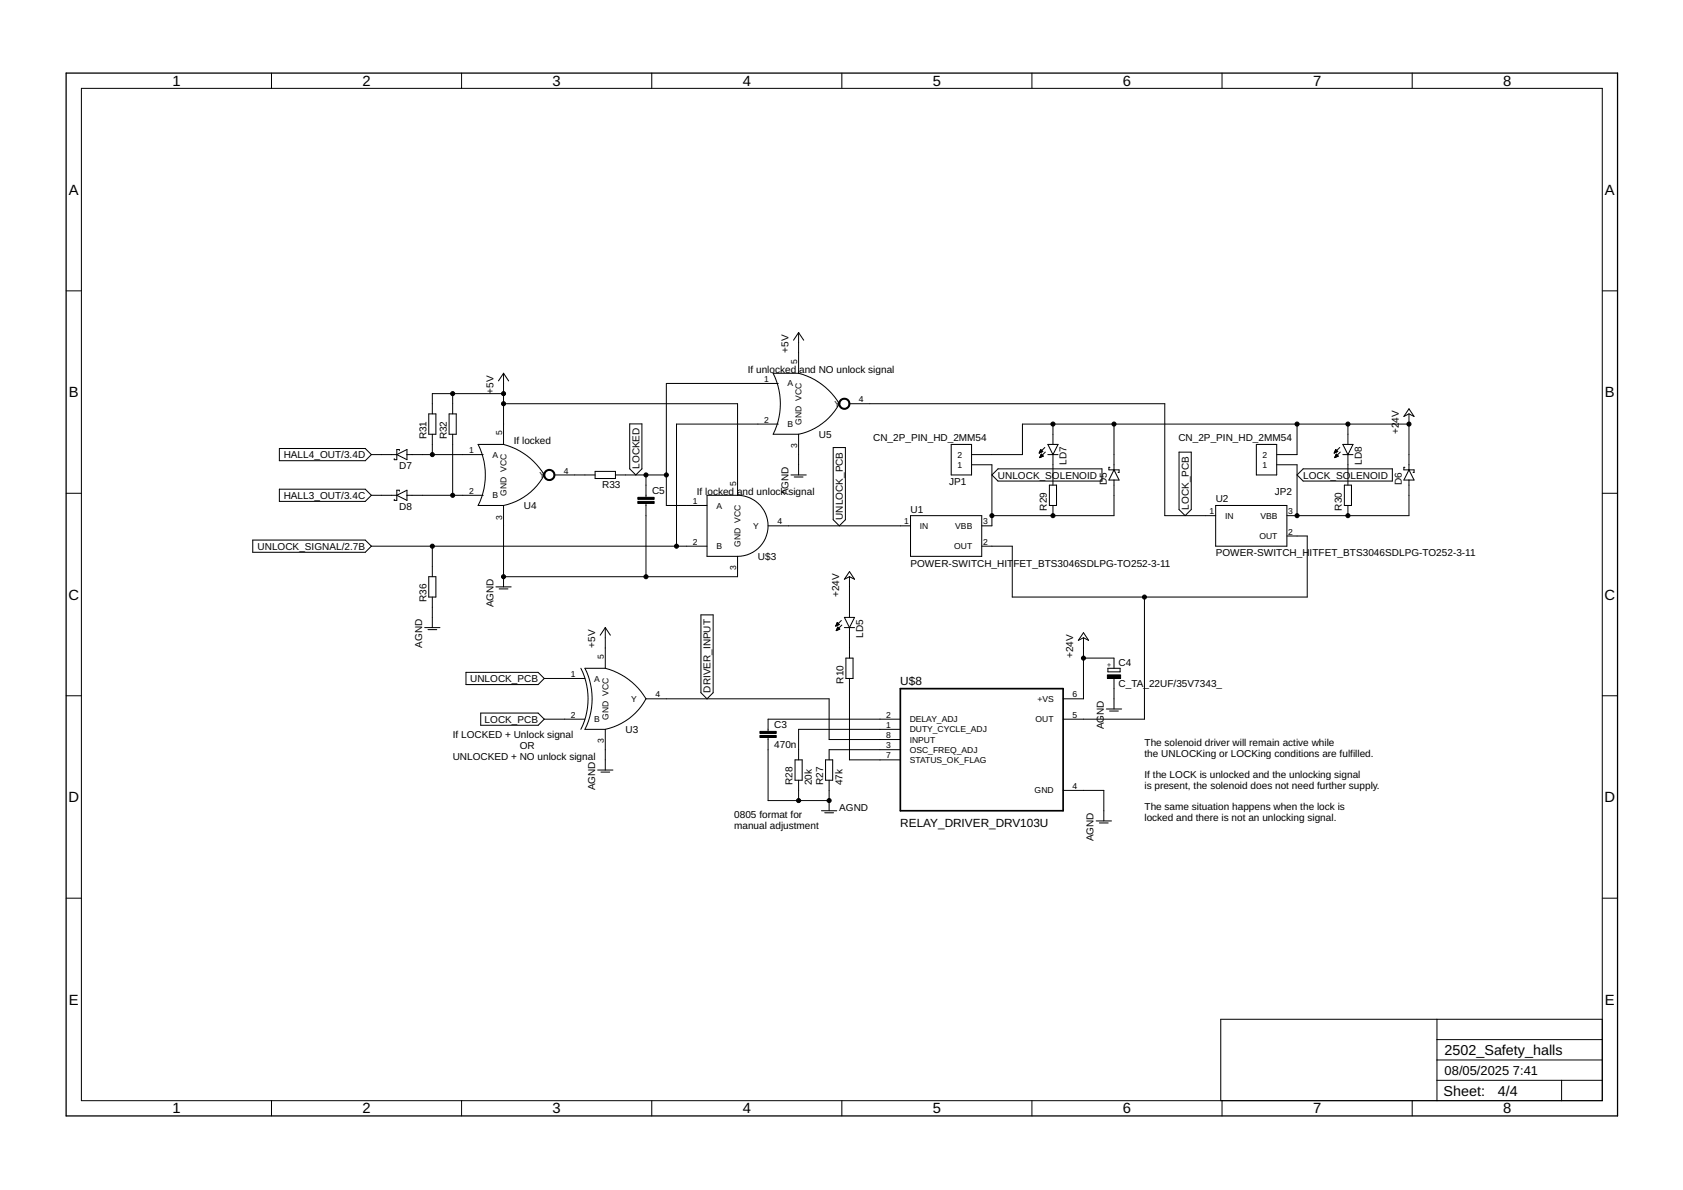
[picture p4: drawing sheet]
<svg xmlns="http://www.w3.org/2000/svg" width="420mm" height="297mm" viewBox="0 0 420 297" stroke-linecap="round" stroke-linejoin="round" font-family="sans-serif">
<g fill="none" stroke="#000" stroke-width=".25">
<path d="M67.8 18.2v3.9M115.2 18.2v3.9M162.7 18.2v3.9M210.2 18.2v3.9M257.6 18.2v3.9M305.1 18.2v3.9M352.6 18.2v3.9M20.3 22.1h379.7v252.6h-379.7zM16.5 72.6h3.8M400 72.6h3.8M113 98.3v5M125.7 93.2v17.7"/>
<path d="M125.7 98.3h-17.8v5M125.7 93.2l1.3 1.9M125.7 93.2l-1.3 1.9M194.3 95.7h-28v30.5h10.2M199.4 93.2h-6.4a17 17 0 0 1 0 15.2h6.4M199.4 93.2a16.7 16.7 0 0 1 10.1 7.6 15.2 15.2 0 0 1-10.1 7.6M199.4 83v10.2M199.4 83l1.2 1.9M199.4 83l-1.3 1.9M69.7 112h21.5l1.5 1.5-1.5 1.5h-21.5zM92.7 113.5h6.4M99.1 113.5l2.5-1.3v2.5z"/>
<path d="M99.7 112.5v-.3h-.6v2.5h-.7v-.2M101.6 113.5h19M107 103.3h1.8v5.1h-1.8zM107.9 108.4v5.1M112.1 103.3h1.8v5.1h-1.8zM113 108.4v15.2M125.7 110.9h-6.3a17 17 0 0 1 0 15.3h6.3M125.7 110.9a16.7 16.7 0 0 1 10.2 7.7 15 15 0 0 1-10.2 7.6M125.7 100.8h58.4v22.8M138.4 118.6h10.2M148.6 117.7h5v1.7h-5zM153.6 118.6h12.7"/>
<path d="M157.2 105.8h3.1v11.2l-1.6 1.6-1.5-1.6zM161.3 118.6v5.5M194.3 105.9h-25.4v30.4M197.5 118.6h3.8M198.3 119.1h2.2M199.4 108.4v10.2M208 111.7h3.1v18l-1.6 1.6-1.5-1.6zM212.1 100.8h78.7v27.9h12.7M237.5 110.9h5v7.7h-5zM242.5 116h5.1v15.3h-2.5M247.6 118.6l1.6-1.6h25.9v3.1h-25.9zM259.5 113.1h.1"/>
<path d="M259.5 112.9h.3M259.5 112.8h.6M259.6 112.7h.7M259.6 114.1h.2M259.7 112.6h.5M259.7 114h.4M259.7 112.5h.4M259.7 113.9h.7M259.8 112.3h.1M259.8 113.8h.6M259.8 112.2l.5 .5-.9 .4zM259.8 113.7h.4"/>
<path d="M259.9 113.5h.2M259.9 113.4h.1M259.9 113.3l.6 .6-.9 .3zM260.8 111.7l-1.4 1.4M261 112.8l-1.4 1.4M261.6 110.9h2.5l-1.2 2.6zM261.6 113.5h2.5M262.9 105.9v5M262.9 113.5v7.6M277.1 116.6h-.3v.7h2.6v.6h-.3M278.1 119.8v8.9h-30.5M278.1 117.3l1.3 2.5h-2.6z"/>
<path d="M278.1 105.9v11.4M294.3 112.9h3.1v14.3l-1.5 1.5-1.6-1.5zM313.6 110.9h5.1v7.7h-5.1zM318.7 116h5.1v12.7M323.8 105.9v7.6h-5.1M325.3 117h22.3v3.1h-22.3l-1.5-1.5zM333.1 113.1h.1M333.2 112.9h.3M333.2 112.8h.6M333.2 112.7h.7M333.2 114.1h.3M333.3 112.6h.5"/>
<path d="M333.3 114h.4M333.4 112.5h.3M333.4 113.9h.6M333.4 112.3h.2M333.4 113.8h.6M333.5 113.7h.4M333.5 113.5h.3M333.6 113.4h.1M333.6 113.3l.5 .6-.9 .3zM334 112.7l-.5-.5-.4 .9M334 112.7l-.9 .4M334.5 111.7l-1.4 1.4"/>
<path d="M334.6 112.8l-1.4 1.4M335.2 110.9h2.6l-1.3 2.6zM335.2 113.5h2.6M336.5 105.9v5M336.5 113.5v7.6M350.7 116.6h-.2v.7h2.5v.6h-.2M351.7 105.9h-96.5v7.6h-12.7M351.7 119.8v8.9h-30.4M351.7 117.3l1.3 2.5h-2.5zM351.7 103.3v14M351.7 102l1.3 1.9-1.3-.6-1.2 .6zM16.5 123.1h3.8"/>
<path d="M63.1 134.8h28.1l1.5 1.5-1.5 1.6h-28.1zM69.7 122.1h21.5l1.5 1.5-1.5 1.6h-21.5zM92.7 136.3h83.8M92.7 123.6h6.4M99.1 123.6l2.5-1.2v2.5zM99.7 122.6v-.2h-.6v2.5h-.7v-.2M101.6 123.6h19M107.9 136.3v7.7M125.7 126.2v20.3M161.3 125.7v18.3M184.1 123.6a7.6 7.6 0 0 1 7.6 7.7 7.6 7.6 0 0 1-7.6 7.6M184.1 123.6h-7.6v15.3h7.6"/>
<path d="M184.1 138.9v5.1h-58.4M191.7 131.3h35.6M227.3 128.7h17.8v10.2h-17.8zM262 121.1h1.8v5.1h-1.8zM262.9 126.2v2.5M303.5 126.2h17.8v10.1h-17.8zM321.3 133.8h5v15.2h-73.6v-12.7h-7.6M335.6 121.1h1.8v5.1h-1.8zM336.5 126.2v2.5M400 123.1h3.8M106 156.7h3.8M106.8 157.2h2.2"/>
<path d="M107 144h1.8v5h-1.8zM107.9 149v7.7M123.8 146.5h3.8M124.6 147h2.2M151.1 156.7v10.1M151.1 156.7l1.3 1.9M151.1 156.7l-1.3 1.9M175 153.5h3v19.4l-1.5 1.5-1.5-1.5zM208.7 156.2h.1M208.7 156.1h.3M208.8 156h.5M208.8 155.9h.7"/>
<path d="M208.8 157.3h.2M208.9 155.8h.5M208.9 157.2h.4M208.9 155.6h.4M208.9 157.1h.6M209 155.5h.1M209 157h.6M209 155.4l.5 .5-.9 .4zM209 156.8h.5M209.1 156.7h.2M209.1 156.6h.1M209.1 156.5l.6 .5-.9 .4z"/>
<path d="M210 154.9l-1.4 1.4M210.2 156l-1.4 1.4M210.8 154.1h2.5l-1.2 2.6zM210.8 156.7h2.5M212.1 144v10.1M212.1 156.7v7.6M212.1 142.7l1.2 1.9-1.2-.6-1.3 .6zM270.5 159.2v15.2h-5.1M270.5 157.9l1.3 1.9-1.3-.6-1.3 .6zM285.7 149v30.5h-20.3M16.5 173.7h3.8M116.3 167.8h18l1.6 1.6-1.6 1.5h-18z"/>
<path d="M120 178h14.3l1.6 1.5-1.6 1.5h-14.3zM135.9 179.5h10.1M135.9 169.4h10.1M145 166.8a17 17 0 0 1 0 15.3M151.1 166.8h-5.1a17 17 0 0 1 0 15.3h5.1M151.1 166.8a16.7 16.7 0 0 1 10.2 7.6M161.3 174.4a15 15 0 0 1-10.2 7.7M161.3 174.4h45.7v10.2h17.8M211.2 164.3h1.8v5.1h-1.8zM212.1 169.4v20.3h12.7M224.8 179.5h-33.1v3.1M270.5 164.3h7.6v2.5"/>
<path d="M276.2 177h3.8M276.6 166.8h3v.9h-3zM277 177.5h2.2M278.1 169.4v7.6M400 173.7h3.8M149.2 192.2h3.8M150 192.7h2.2M151.1 182.1v10.1M191.7 184.1v15.7h15.3M198.5 189.7h1.8v5.1h-1.8zM199.4 194.8v5M206.1 189.7h1.8v5.1h-1.8z"/>
<path d="M207 194.8v7.6M224.8 182.1h-25.4v7.6M224.8 187.1h-17.8v2.6M265.4 197.3h10.2v7.6M205.1 202.4h3.8M205.9 202.9h2.2M273.7 204.9h3.8M274.5 205.4h2.1M16.5 224.2h3.8M400 224.2h3.8M358.7 254.4v20.3M358.7 259.5h41.3"/>
<path d="M400 254.4h-95.2v20.3M67.8 274.7v3.9M115.2 274.7v3.9M162.7 274.7v3.9M210.2 274.7v3.9M257.6 274.7v3.9M305.1 274.7v3.9M352.6 274.7v3.9M358.7 269.7h41.3M358.7 264.6h41.3M389.8 269.7v5"/>
</g>
<path d="M16.5 18.2h387.3v260.4h-387.3z" fill="none" stroke="#000" stroke-width=".32"/>
<path d="M224.8 171.9h40.6v30.5h-40.6z" fill="none" stroke="#000" stroke-width=".42"/>
<path d="M159.2 125.2h4.1v.5h-4.1zM159.2 124.1h4.1v.6h-4.1zM276.5 168.5h3.3v.9h-3.3zM189.7 183.6h4.1v.5h-4.1zM189.7 182.6h4.1v.5h-4.1z" fill="#000" stroke="#000" stroke-width=".25"/>
<g fill="#000" stroke="#000" stroke-width=".25">
<path d="M136.1 117.6a1.4 1.4 0 0 1 2.2 .2 1.4 1.4 0 0 1-.8 2.1 1.4 1.4 0 0 1-1.8-1.3h.3a1.15 1.15 0 0 1 1.6-1.1 1.15 1.15 0 0 1 .3 1.9 1.15 1.15 0 0 1-1.9-.5v-.3h-.3z" fill-rule="evenodd"/>
<path d="M209.8 99.8a1.4 1.4 0 0 1 2.2 .3 1.4 1.4 0 0 1-.8 2 1.4 1.4 0 0 1-1.8-1.3h.3a1.14 1.14 0 0 1 1.6-1.1 1.14 1.14 0 0 1 .2 1.9 1.14 1.14 0 0 1-1.8-.5v-.3h-.3z" fill-rule="evenodd"/>
<circle cx="113" cy="98.3" r=".51"/>
<circle cx="125.7" cy="98.3" r=".51"/>
<circle cx="107.9" cy="113.5" r=".51"/>
<circle cx="125.7" cy="100.8" r=".51"/>
<circle cx="161.3" cy="118.6" r=".51"/>
<circle cx="166.3" cy="118.6" r=".51"/>
<circle cx="262.9" cy="105.9" r=".51"/>
<circle cx="278.1" cy="105.9" r=".51"/>
<circle cx="323.8" cy="105.9" r=".51"/>
<circle cx="336.5" cy="105.9" r=".51"/>
<circle cx="351.7" cy="105.9" r=".51"/>
<circle cx="107.9" cy="136.3" r=".51"/>
<circle cx="113" cy="123.6" r=".51"/>
<circle cx="168.9" cy="136.3" r=".51"/>
<circle cx="247.6" cy="128.7" r=".51"/>
<circle cx="262.9" cy="128.7" r=".51"/>
<circle cx="323.8" cy="128.7" r=".51"/>
<circle cx="336.5" cy="128.7" r=".51"/>
<circle cx="125.7" cy="144" r=".51"/>
<circle cx="161.3" cy="144" r=".51"/>
<circle cx="285.7" cy="149" r=".51"/>
<circle cx="270.5" cy="164.3" r=".51"/>
<circle cx="199.4" cy="199.8" r=".51"/>
<circle cx="207" cy="199.8" r=".51"/>
</g>
<g font-size="3.7">
<text x="43" y="21.4">1</text>
<text x="90.5" y="21.4">2</text>
<text x="138" y="21.4">3</text>
<text x="185.4" y="21.4">4</text>
<text x="232.9" y="21.4">5</text>
<text x="280.3" y="21.4">6</text>
<text x="327.8" y="21.4">7</text>
<text x="375.3" y="21.4">8</text>
<text x="17.2" y="48.6">A</text>
<text x="400.7" y="48.6">A</text>
<text x="17.2" y="99.2">B</text>
<text x="400.7" y="99.2">B</text>
<text x="17.1" y="149.7">C</text>
<text x="400.6" y="149.7">C</text>
<text x="17.1" y="200.2">D</text>
<text x="400.6" y="200.2">D</text>
<text x="17.2" y="250.8">E</text>
<text x="400.7" y="250.8">E</text>
<text x="43" y="277.9">1</text>
<text x="90.5" y="277.9">2</text>
<text x="138" y="277.9">3</text>
<text x="185.4" y="277.9">4</text>
<text x="232.9" y="277.9">5</text>
<text x="280.3" y="277.9">6</text>
<text x="327.8" y="277.9">7</text>
<text x="375.3" y="277.9">8</text>
</g>
<g font-size="3.6">
<text x="360.6" y="263.3">2502_Safety_halls</text>
<text x="360.4" y="273.6">Sheet:</text>
<text x="374" y="273.5">4/4</text>
</g>
<g font-size="3.2">
<text x="360.6" y="268.4">08/05/2025</text>
<text x="377.7" y="268.4">7:41</text>
</g>
<g font-size="2.9">
<text x="224.8" y="170.9">U$8</text>
<text x="224.8" y="206.4">RELAY_DRIVER_DRV103U</text>
</g>
<g font-size="2.5">
<text x="196.8" y="88.1" transform="rotate(-90 196.8 88.1)">+5V</text>
<text x="186.7" y="93.2">If unlocked</text>
<text x="199.5" y="93.2">and NO unlock signal</text>
<text x="123.2" y="98.2" transform="rotate(-90 123.2 98.2)">+5V</text>
<text x="349.2" y="105.5" transform="rotate(-90 349.2 105.5)">4V</text>
<text x="106.4" y="109.7" transform="rotate(-90 106.4 109.7)">R31</text>
<text x="111.5" y="109.7" transform="rotate(-90 111.5 109.7)">R32</text>
<text x="128.3" y="110.9">If locked</text>
<text x="204.4" y="109.3">U5</text>
<text x="218" y="110.2">CN_2P_PIN_HD_2MM54</text>
<text x="294.2" y="110.2">CN_2P_PIN_HD_2MM54</text>
<text x="349.2" y="108.4" transform="rotate(-90 349.2 108.4)">+2</text>
<text x="70.8" y="114.4">HALL4_OUT/3.4D</text>
<text x="99.7" y="117">D7</text>
<text x="159.6" y="117" transform="rotate(-90 159.6 117)">LOCKED</text>
<text x="249.1" y="119.5">UNLOCK_SOLENOID</text>
<text x="266.3" y="116" transform="rotate(-90 266.3 116)">LD7</text>
<text x="325.3" y="119.5">LOCK_SO</text>
<text x="337.2" y="119.5">LENOID</text>
<text x="339.9" y="116" transform="rotate(-90 339.9 116)">LD8</text>
<text x="70.8" y="124.5">HALL3_OUT/3.4C</text>
<text x="150.3" y="121.8">R33</text>
<text x="162.8" y="123.3">C5</text>
<text x="174" y="123.6">If l</text>
<text x="176.6" y="123.6">ocked and unlock signal</text>
<text x="196.8" y="123.6" transform="rotate(-90 196.8 123.6)">AGND</text>
<text x="237" y="121">JP1</text>
<text x="276.3" y="121.1" transform="rotate(-90 276.3 121.1)">D5</text>
<text x="303.5" y="125.4">U2</text>
<text x="318.2" y="123.5">JP2</text>
<text x="350" y="121.1" transform="rotate(-90 350 121.1)">D6</text>
<text x="99.7" y="127.2">D8</text>
<text x="130.8" y="127.1">U4</text>
<text x="210.4" y="129.7" transform="rotate(-90 210.4 129.7)">UNLOCK_PCB</text>
<text x="227.3" y="128">U1</text>
<text x="261.4" y="127.4" transform="rotate(-90 261.4 127.4)">R29</text>
<text x="296.8" y="127.2" transform="rotate(-90 296.8 127.2)">LOCK_PCB</text>
<text x="335" y="127.4" transform="rotate(-90 335 127.4)">R30</text>
<text x="64.3" y="137.2">UNLOCK_SIGNAL/2.7B</text>
<text x="189.2" y="139.8">U$3</text>
<text x="227.3" y="141.4">POWER-SWITCH_HIT</text>
<text x="253" y="141.4">FET_BTS3046SDLPG-TO252-3-11</text>
<text x="303.5" y="138.9">POWER-SWITCH_H</text>
<text x="326.9" y="138.9">ITFET_BTS3046SDLPG-TO252-3-11</text>
<text x="209.5" y="149" transform="rotate(-90 209.5 149)">+24V</text>
<text x="106.4" y="150.3" transform="rotate(-90 106.4 150.3)">R36</text>
<text x="123.2" y="151.6" transform="rotate(-90 123.2 151.6)">AGND</text>
<text x="105.4" y="161.7" transform="rotate(-90 105.4 161.7)">AGND</text>
<text x="148.6" y="161.7" transform="rotate(-90 148.6 161.7)">+5V</text>
<text x="215.5" y="159.2" transform="rotate(-90 215.5 159.2)">LD5</text>
<text x="267.9" y="164.3" transform="rotate(-90 267.9 164.3)">+24V</text>
<text x="279.2" y="166.3">C4</text>
<text x="117.4" y="170.2">UNLOCK_PCB</text>
<text x="177.4" y="172.9" transform="rotate(-90 177.4 172.9)">DRIVER_INPUT</text>
<text x="210.6" y="170.6" transform="rotate(-90 210.6 170.6)">R10</text>
<text x="279.2" y="171.4">C_TA_22UF/35V7343_</text>
<text x="113" y="184.3">If LOCKED + Unlock signal</text>
<text x="121" y="180.4">LOCK_PCB</text>
<text x="156.2" y="182.9">U3</text>
<text x="193.3" y="181.7">C3</text>
<text x="275.6" y="182.1" transform="rotate(-90 275.6 182.1)">AGND</text>
<text x="113" y="189.7">UNLOCKED + NO unlock signal</text>
<text x="129.8" y="187">OR</text>
<text x="193.3" y="186.7">470n</text>
<text x="285.7" y="186.2">The solenoid driver will remain active while</text>
<text x="285.7" y="188.9">the UNLOCKing or LOCKing conditions are fulfilled.</text>
<text x="148.6" y="197.3" transform="rotate(-90 148.6 197.3)">AGND</text>
<text x="197.9" y="196" transform="rotate(-90 197.9 196)">R28</text>
<text x="202.7" y="196" transform="rotate(-90 202.7 196)">20k</text>
<text x="205.5" y="196" transform="rotate(-90 205.5 196)">R27</text>
<text x="210.3" y="196" transform="rotate(-90 210.3 196)">47k</text>
<text x="285.7" y="194.2">If the LOCK is unlocked and the unlocking signal</text>
<text x="285.7" y="196.9">is present, the solenoid does not need further supply.</text>
<text x="209.5" y="202.4">AGND</text>
<text x="285.7" y="202.2">The same situation happens when the lock is</text>
<text x="183.3" y="204.1">0805 format for</text>
<text x="183.3" y="206.8">manual adjustment</text>
<text x="273" y="210" transform="rotate(-90 273 210)">AGND</text>
<text x="285.7" y="204.9">locked and there is not an unlocking signal.</text>
</g>
<g font-size="2.1">
<text x="190.8" y="95.4">1</text>
<text x="199" y="90.8" transform="rotate(-90 199 90.8)">5</text>
<text x="196.6" y="96.5">A</text>
<text x="208.3" y="101.5">Y</text>
<text x="214.4" y="100.4">4</text>
<text x="190.8" y="105.5">2</text>
<text x="196.6" y="106.6">B</text>
<text x="200.1" y="106.1" transform="rotate(-90 200.1 106.1)">GND VCC</text>
<text x="117.1" y="113.1">1</text>
<text x="125.4" y="108.6" transform="rotate(-90 125.4 108.6)">5</text>
<text x="199" y="111.9" transform="rotate(-90 199 111.9)">3</text>
<text x="123" y="114.2">A</text>
<text x="134.7" y="119.3">Y</text>
<text x="140.8" y="118.2">4</text>
<text x="239" y="116.8">1</text>
<text x="239" y="114.2">2</text>
<text x="315.2" y="116.8">1</text>
<text x="315.2" y="114.2">2</text>
<text x="117.1" y="123.3">2</text>
<text x="123" y="124.4">B</text>
<text x="126.5" y="123.8" transform="rotate(-90 126.5 123.8)">GND VCC</text>
<text x="173" y="125.8">1</text>
<text x="183.8" y="121.3" transform="rotate(-90 183.8 121.3)">5</text>
<text x="125.4" y="129.7" transform="rotate(-90 125.4 129.7)">3</text>
<text x="178.8" y="126.9">A</text>
<text x="194.1" y="130.9">4</text>
<text x="225.8" y="130.9">1</text>
<text x="245.4" y="130.9">3</text>
<text x="302" y="128.4">1</text>
<text x="305.8" y="129.5">IN</text>
<text x="314.7" y="129.5">VBB</text>
<text x="321.6" y="128.4">3</text>
<text x="173" y="136">2</text>
<text x="178.8" y="137.1">B</text>
<text x="184.9" y="136.5" transform="rotate(-90 184.9 136.5)">GND VCC</text>
<text x="188" y="132">Y</text>
<text x="229.6" y="132">IN</text>
<text x="238.2" y="137.1">OUT</text>
<text x="238.5" y="132">VBB</text>
<text x="245.4" y="136">2</text>
<text x="314.4" y="134.6">OUT</text>
<text x="321.6" y="133.4">2</text>
<text x="183.8" y="142.4" transform="rotate(-90 183.8 142.4)">3</text>
<text x="150.8" y="164.5" transform="rotate(-90 150.8 164.5)">5</text>
<text x="142.5" y="169">1</text>
<text x="148.4" y="170.1">A</text>
<text x="142.5" y="179.2">2</text>
<text x="151.9" y="179.7" transform="rotate(-90 151.9 179.7)">GND VCC</text>
<text x="157.5" y="175.2">Y</text>
<text x="163.6" y="174.1">4</text>
<text x="221.2" y="179.2">2</text>
<text x="259" y="175.2">+VS</text>
<text x="267.7" y="174.1">6</text>
<text x="267.7" y="179.2">5</text>
<text x="148.4" y="180.3">B</text>
<text x="150.8" y="185.6" transform="rotate(-90 150.8 185.6)">3</text>
<text x="221.2" y="181.7">1</text>
<text x="221.2" y="184.2">8</text>
<text x="227.1" y="180.3">DELAY_ADJ</text>
<text x="227.1" y="182.8">DUTY_CYCLE_ADJ</text>
<text x="227.1" y="185.4">INPUT</text>
<text x="258.5" y="180.3">OUT</text>
<text x="221.2" y="186.8">3</text>
<text x="221.2" y="189.3">7</text>
<text x="227.1" y="187.9">OSC_FREQ_ADJ</text>
<text x="227.1" y="190.4">STATUS_OK_FLAG</text>
<text x="267.7" y="196.9">4</text>
<text x="258.3" y="198">GND</text>
</g>
<text font-size="1.8" x="277.5" y="166.4" transform="rotate(-90 277.5 166.4)">+</text>
</svg>
